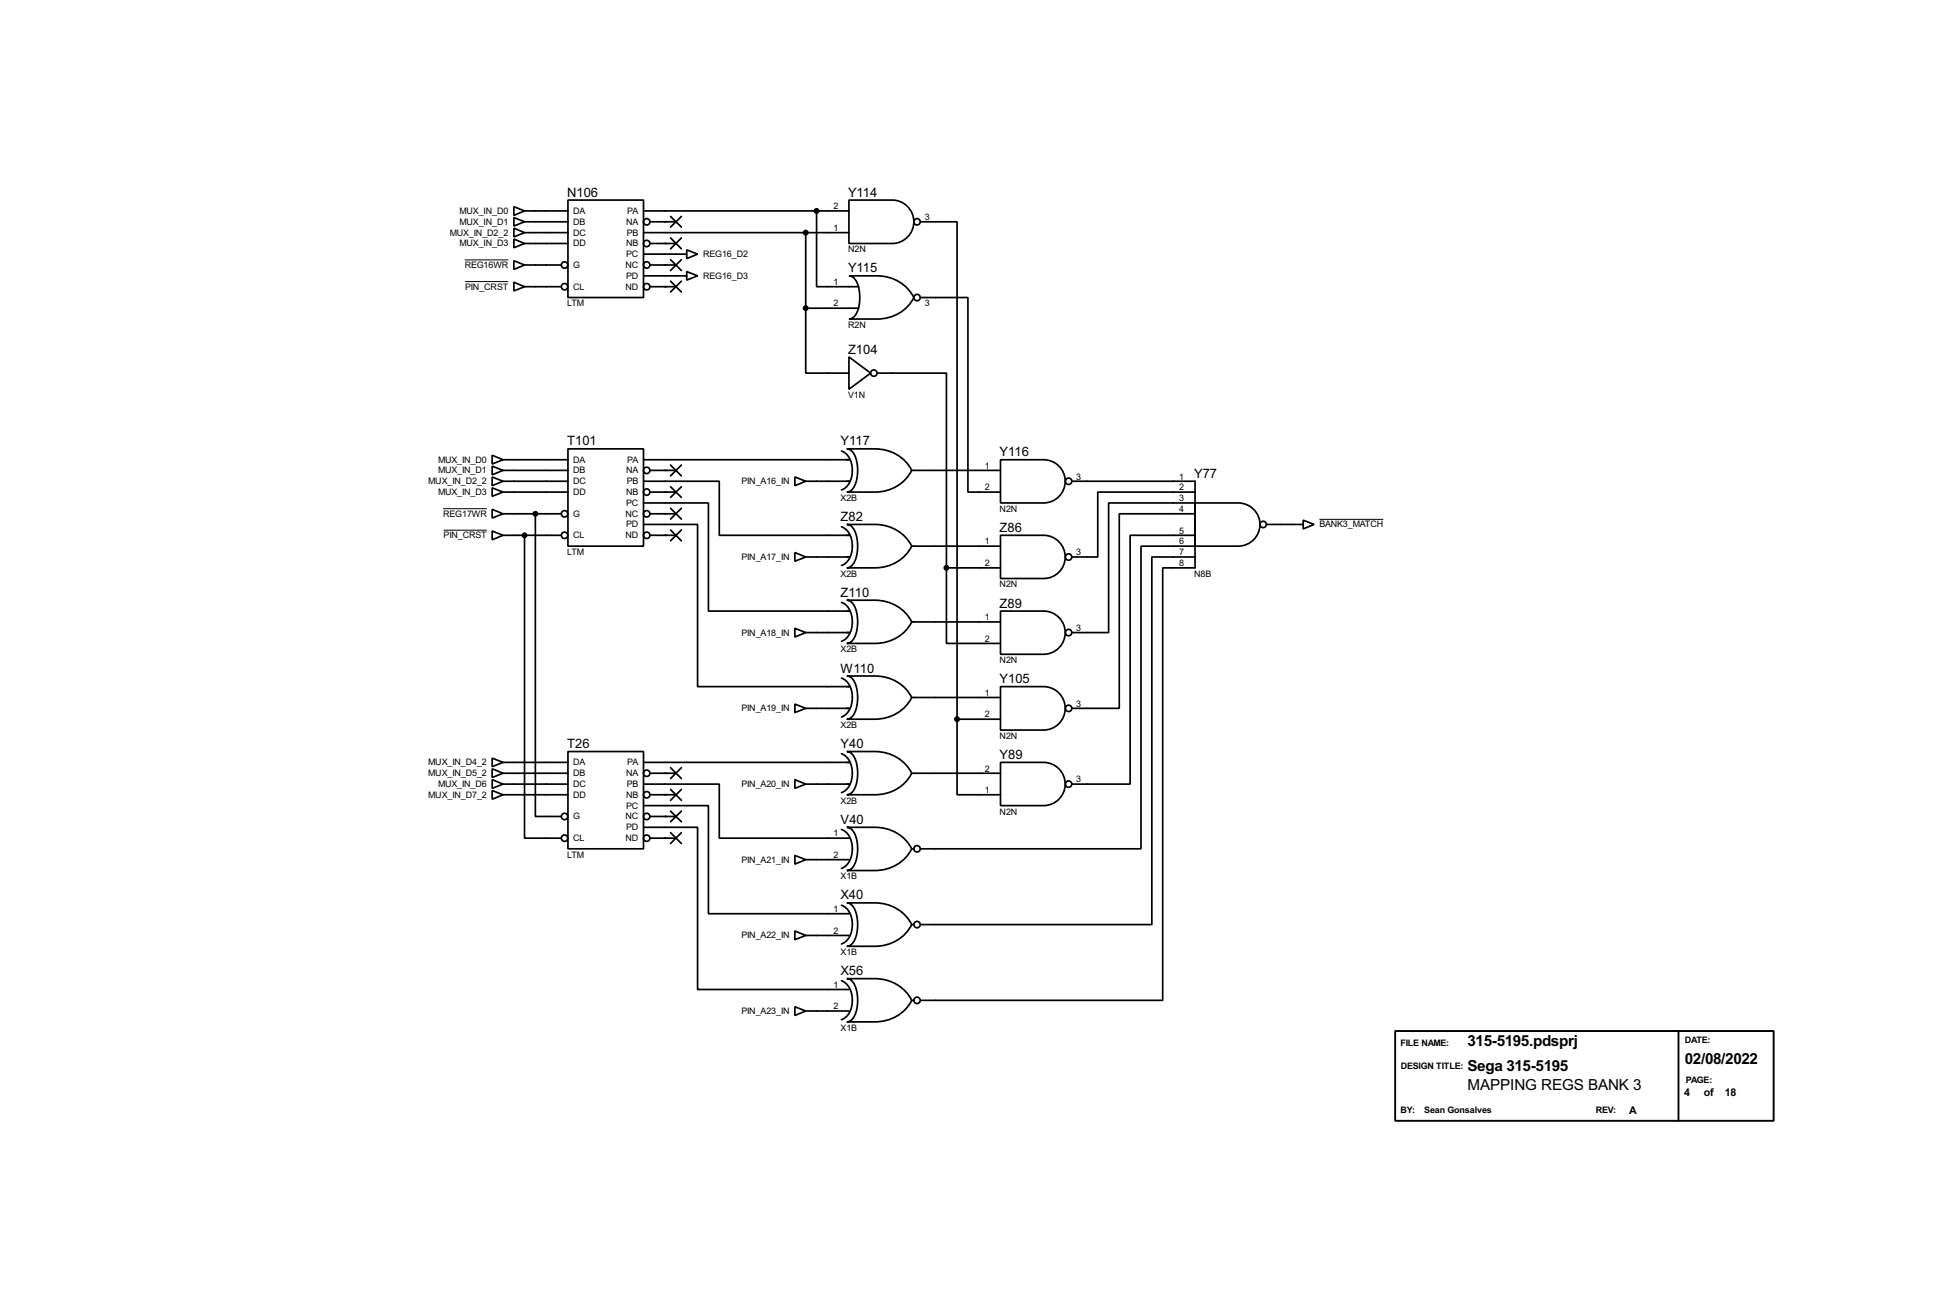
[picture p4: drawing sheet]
<svg xmlns="http://www.w3.org/2000/svg" width="460mm" height="307mm" viewBox="0 0 460 307" stroke-linecap="round" stroke-linejoin="round" font-family="sans-serif">
<g fill="none" stroke="#000" stroke-width=".4">
<path d="M120.7 48.6l2.5 1-2.5 1zM120.7 51.1l2.5 1-2.5 1zM120.7 53.6l2.5 1.1-2.5 1zM120.7 56.2l2.5 1-2.5 1zM123.2 49.6h10.2M123.2 54.7h10.2M123.2 52.1h10.2M123.2 57.2h10.2M133.4 47h17.8v22.9h-17.8zM151.2 49.6h48.2M151.2 54.7h48.2M151.2 59.7h10.1"/>
<path d="M152.7 52.1h6.1M152.7 57.2h6.1M157.5 50.9l2.6 2.5M157.5 55.9l2.6 2.6M160.1 50.9l-2.6 2.5M160.1 55.9l-2.6 2.6M161.3 58.7l2.6 1-2.6 1.1zM189.3 54.7v17.7M191.8 49.6v17.8h9.9M199.4 47h10.2a5.1 5.1 0 0 1 5.1 5.1 5.1 5.1 0 0 1-5.1 5.1h-10.2zM216.2 52.1h8.6v116.9M120.7 66.3l2.5 1.1-2.5 1z"/>
<path d="M120.7 61.3l2.5 1-2.5 1zM123.2 67.4h8.7M123.2 62.3h8.7M151.2 64.8h10.1M152.7 67.4h6.1M152.7 62.3h6.1M157.5 61l2.6 2.6M157.5 66.1l2.6 2.5M160.1 61l-2.6 2.6M160.1 66.1l-2.6 2.5M161.3 63.8l2.6 1-2.6 1zM189.3 72.4v15.3h10.1"/>
<path d="M189.3 72.4h12.4M199.4 64.8h6.6a9.5 9.5 0 0 1 8.7 5.1 9.5 9.5 0 0 1-8.7 5.1h-6.6a3.2 3.2 0 0 0 2.4-3.2 7.8 7.8 0 0 0-1.3-6.6zM216.2 69.9h11.2v45.7h7.6M199.4 83.9l5.1 3.8-5.1 3.8zM206 87.7h16.3v45.7M115.6 107l2.6 1-2.6 1zM115.6 109.5l2.6 1-2.6 1.1zM115.6 112.1l2.6 1-2.6 1zM115.6 114.6l2.6 1-2.6 1zM115.6 119.7l2.6 1-2.6 1zM118.2 113.1h15.2M118.2 110.5h15.2"/>
<path d="M118.2 108h15.2M118.2 115.6h15.2M133.4 105.5h17.8v22.8h-17.8zM151.2 113.1h17.8v12.7h30.7M151.2 118.2h15.2v25.4h33.3M151.2 108h48.5M152.7 110.5h6.1M152.7 115.6h6.1M157.5 109.3l2.6 2.5M157.5 114.4l2.6 2.5M157.5 119.4l2.6 2.6M160.1 109.3l-2.6 2.5"/>
<path d="M160.1 114.4l-2.6 2.5M160.1 119.4l-2.6 2.6M186.7 112.1l2.6 1-2.6 1zM189.3 113.1h10.4M197.7 106a5.1 5.1 0 0 1 2.3 6.1 3.9 3.9 0 0 1-2.3 3M198.9 105.5h6.6a9.5 9.5 0 0 1 8.7 5 9.5 9.5 0 0 1-8.7 5.1h-6.6a3.2 3.2 0 0 0 2.4-3.1 7.7 7.7 0 0 0-1.3-6.6zM214.2 110.5h20.8M235 108h10.2a5.1 5.1 0 0 1 5 5.1 5.1 5.1 0 0 1-5 5.1h-10.2zM251.8 113.1h28.9v20.3h-7.6v101.6h-56.9M280.7 118.2h10.2a5.1 5.1 0 0 1 5.1 5 5.1 5.1 0 0 1-5.1 5.1h-10.2zM280.7 115.6h-22.8v15.3h-6.1M280.7 118.2h-20.3v30.4h-8.6"/>
<path d="M115.6 124.8l2.6 1-2.6 1zM118.2 120.7h13.7M118.2 125.8h13.7M123.2 125.8v71.1h8.7M125.8 120.7v71.1h6.1M151.2 123.2h12.7v38.1h35.8M152.7 120.7h6.1M152.7 125.8h6.1M157.5 124.5l2.6 2.6M160.1 124.5l-2.6 2.6M186.7 129.8l2.6 1.1-2.6 1zM189.3 130.9h10.4"/>
<path d="M197.7 123.8a5.1 5.1 0 0 1 2.3 6.1 3.9 3.9 0 0 1-2.3 3M198.9 123.2h6.6a9.5 9.5 0 0 1 8.7 5.1 9.5 9.5 0 0 1-8.7 5.1h-6.6a3.2 3.2 0 0 0 2.4-3.1 7.8 7.8 0 0 0-1.3-6.7zM214.2 128.3h20.8M222.3 133.4v17.8h12.7M222.3 133.4h12.7M235 125.8h10.2a5.1 5.1 0 0 1 5 5 5.1 5.1 0 0 1-5 5.1h-10.2zM280.7 120.7h-17.8v45.7h-11.1M280.7 125.8h-15.2v58.4h-13.7M280.7 128.3h-12.7v71.1h-51.8M280.7 130.9h-10.1v86.3h-54.4M297.5 123.2h8.6M306.1 122.2l2.6 1-2.6 1.1z"/>
<path d="M186.7 147.6l2.6 1-2.6 1.1zM189.3 148.6h10.4M197.7 141.5a5.1 5.1 0 0 1 2.3 6.2 4 4 0 0 1-2.3 3M197.7 159.3a5.1 5.1 0 0 1 2.3 6.2 4 4 0 0 1-2.3 3M198.9 141h6.6a9.5 9.5 0 0 1 8.7 5.1 9.5 9.5 0 0 1-8.7 5.1h-6.6a3.2 3.2 0 0 0 2.4-3.2 7.8 7.8 0 0 0-1.3-6.6zM198.9 158.8h6.6a9.5 9.5 0 0 1 8.7 5.1 9.5 9.5 0 0 1-8.7 5.1h-6.6a3.2 3.2 0 0 0 2.4-3.2 7.7 7.7 0 0 0-1.3-6.6zM214.2 146.1h20.8M235 143.6h10.2a5.1 5.1 0 0 1 5 5 5.1 5.1 0 0 1-5 5.1h-10.2zM115.6 178.1l2.6 1-2.6 1zM118.2 179.1h15.2M133.4 176.6h17.8v22.8h-17.8zM151.2 179.1h48.5"/>
<path d="M186.7 165.4l2.6 1-2.6 1zM189.3 166.4h10.4M197.7 177.1a5.2 5.2 0 0 1 2.3 6.2 3.9 3.9 0 0 1-2.3 2.9M198.9 176.6h6.6a9.5 9.5 0 0 1 8.7 5.1 9.5 9.5 0 0 1-8.7 5h-6.6a3.1 3.1 0 0 0 2.4-3.1 7.8 7.8 0 0 0-1.3-6.6zM214.2 163.9h20.8M224.8 169v17.7h10.2M224.8 169h10.2M235 161.3h10.2a5.1 5.1 0 0 1 5 5.1 5.1 5.1 0 0 1-5 5.1h-10.2zM235 179.1h10.2a5.1 5.1 0 0 1 5 5.1 5.1 5.1 0 0 1-5 5.1h-10.2zM115.6 180.6l2.6 1.1-2.6 1zM115.6 183.2l2.6 1-2.6 1zM115.6 185.7l2.6 1-2.6 1.1z"/>
<path d="M118.2 181.7h15.2M118.2 184.2h15.2M118.2 186.7h15.2M151.2 184.2h17.8v12.7h30.4M151.2 189.3h15.2v25.4h33M151.2 194.4h12.7v38.1h35.5M152.7 181.7h6.1M152.7 186.7h6.1M152.7 196.9h6.1M152.7 191.8h6.1M157.5 180.4l2.6 2.5M157.5 185.5l2.6 2.5"/>
<path d="M157.5 190.6l2.6 2.5M157.5 195.6l2.6 2.6M160.1 180.4l-2.6 2.5M160.1 185.5l-2.6 2.5M160.1 190.6l-2.6 2.5M160.1 195.6l-2.6 2.6M186.7 183.2l2.6 1-2.6 1zM189.3 184.2h10.4M197.7 194.9a5.1 5.1 0 0 1 2.3 6.1 3.9 3.9 0 0 1-2.3 3M198.9 194.4h6.6a9.5 9.5 0 0 1 8.7 5 9.5 9.5 0 0 1-8.7 5.1h-6.6a3.2 3.2 0 0 0 2.4-3.1 7.7 7.7 0 0 0-1.3-6.6zM214.2 181.7h20.8M214.2 199.4h.5"/>
<path d="M186.7 218.7l2.6 1.1-2.6 1zM186.7 201l2.6 1-2.6 1zM189.3 219.8h10.1M189.3 202h10.1M197.7 212.7a5.1 5.1 0 0 1 2.3 6.1 3.9 3.9 0 0 1-2.3 3M198.9 212.1h6.6a9.5 9.5 0 0 1 8.7 5.1 9.5 9.5 0 0 1-8.7 5.1h-6.6a3.2 3.2 0 0 0 2.4-3.1 7.8 7.8 0 0 0-1.3-6.7zM214.2 217.2h.5M186.7 236.5l2.6 1-2.6 1.1zM189.3 237.5h10.1M197.7 230.4a5.1 5.1 0 0 1 2.3 6.2 4 4 0 0 1-2.3 3M198.9 229.9h6.6a9.5 9.5 0 0 1 8.7 5.1 9.5 9.5 0 0 1-8.7 5.1h-6.6a3.2 3.2 0 0 0 2.4-3.2 7.8 7.8 0 0 0-1.3-6.6zM214.2 235h.5"/>
<circle cx="151.9" cy="57.2" r=".75"/>
<circle cx="151.9" cy="52.1" r=".75"/>
<circle cx="215.4" cy="52.1" r=".75"/>
<circle cx="132.6" cy="62.3" r=".75"/>
<circle cx="132.6" cy="67.4" r=".75"/>
<circle cx="151.9" cy="67.4" r=".75"/>
<circle cx="151.9" cy="62.3" r=".75"/>
<circle cx="215.4" cy="69.9" r=".75"/>
<circle cx="205.2" cy="87.7" r=".75"/>
<circle cx="151.9" cy="115.6" r=".75"/>
<circle cx="151.9" cy="110.5" r=".75"/>
<circle cx="251" cy="113.1" r=".75"/>
<circle cx="132.6" cy="125.8" r=".75"/>
<circle cx="132.6" cy="120.7" r=".75"/>
<circle cx="151.9" cy="125.8" r=".75"/>
<circle cx="151.9" cy="120.7" r=".75"/>
<circle cx="251" cy="130.9" r=".75"/>
<circle cx="296.7" cy="123.2" r=".75"/>
<circle cx="251" cy="148.6" r=".75"/>
<circle cx="251" cy="166.4" r=".75"/>
<circle cx="132.6" cy="191.8" r=".75"/>
<circle cx="132.6" cy="196.9" r=".75"/>
<circle cx="151.9" cy="181.7" r=".75"/>
<circle cx="151.9" cy="191.8" r=".75"/>
<circle cx="151.9" cy="186.7" r=".75"/>
<circle cx="151.9" cy="196.9" r=".75"/>
<circle cx="215.4" cy="199.4" r=".75"/>
<circle cx="251" cy="184.2" r=".75"/>
<circle cx="215.4" cy="217.2" r=".75"/>
<circle cx="215.4" cy="235" r=".75"/>
</g>
<g fill="#000">
<circle cx="156.3" cy="57.2" r=".2"/>
<circle cx="156.3" cy="52.1" r=".2"/>
<circle cx="156.3" cy="62.3" r=".2"/>
<circle cx="156.3" cy="67.4" r=".2"/>
<circle cx="156.3" cy="115.6" r=".2"/>
<circle cx="156.3" cy="110.5" r=".2"/>
<circle cx="156.3" cy="120.7" r=".2"/>
<circle cx="156.3" cy="125.8" r=".2"/>
<circle cx="156.3" cy="181.7" r=".2"/>
<circle cx="156.3" cy="196.9" r=".2"/>
<circle cx="156.3" cy="191.8" r=".2"/>
<circle cx="156.3" cy="186.7" r=".2"/>
</g>
<path d="M109.2 61.1h10.2M109.3 66.2h10.1M104.1 119.5h10.3M104.2 124.6h10.2M309.9 122h15" fill="none" stroke="#000" stroke-width=".23"/>
<g fill="#000" stroke="#000" stroke-width=".4">
<circle cx="189.2" cy="54.7" r=".5"/>
<circle cx="191.8" cy="49.6" r=".5"/>
<circle cx="189.2" cy="72.4" r=".5"/>
<circle cx="123.2" cy="125.8" r=".5"/>
<circle cx="125.7" cy="120.7" r=".5"/>
<circle cx="222.3" cy="133.4" r=".5"/>
<circle cx="224.8" cy="169" r=".5"/>
</g>
<path d="M327.7 242.2h88.9v21.1h-88.9zM394.3 242.2v21.1" fill="none" stroke="#000" stroke-width=".45"/>
<g font-size="4">
<text x="344.7" y="245.8">315-5195.pdsprj</text>
<text x="344.7" y="251.6">Sega 315-5195</text>
<text x="395.8" y="249.9">02/08/2022</text>
<text x="344.7" y="256">MAPPING REGS BANK 3</text>
</g>
<g font-size="3.4">
<text x="133.2" y="46.2">N106</text>
<text x="199.2" y="46.2">Y114</text>
<text x="199.2" y="64">Y115</text>
<text x="199.2" y="83.1">Z104</text>
<text x="133.2" y="104.7">T101</text>
<text x="197.5" y="104.7">Y117</text>
<text x="234.8" y="107.2">Y116</text>
<text x="280.5" y="112.2">Y77</text>
<text x="197.5" y="122.4">Z82</text>
<text x="234.8" y="124.9">Z86</text>
<text x="197.5" y="140.2">Z110</text>
<text x="234.8" y="142.8">Z89</text>
<text x="197.5" y="158">W110</text>
<text x="234.8" y="160.5">Y105</text>
<text x="133.2" y="175.8">T26</text>
<text x="197.5" y="175.8">Y40</text>
<text x="234.8" y="178.3">Y89</text>
<text x="197.5" y="193.6">V40</text>
<text x="197.5" y="211.3">X40</text>
<text x="197.5" y="229.1">X56</text>
</g>
<g font-size="2.8">
<text x="395.6" y="257.6">4</text>
<text x="400.2" y="257.6">of</text>
<text x="405.1" y="257.6">18</text>
<text x="382.7" y="261.6">A</text>
</g>
<g font-size="2.4">
<text x="107.9" y="50.2">MUX_IN_D0</text>
<text x="107.9" y="52.8">MUX_IN_D1</text>
<text x="134.7" y="50.2">DA</text>
<text x="134.7" y="52.8">DB</text>
<text x="147.1" y="52.8">NA</text>
<text x="147.4" y="50.2">PA</text>
<text x="195.8" y="49.2">2</text>
<text x="217.2" y="51.7">3</text>
<text x="105.7" y="55.4">MUX_IN_D2_2</text>
<text x="107.9" y="57.9">MUX_IN_D3</text>
<text x="134.7" y="55.4">DC</text>
<text x="134.7" y="57.9">DD</text>
<text x="147.1" y="57.9">NB</text>
<text x="147.2" y="55.4">PB</text>
<text x="195.8" y="54.3">1</text>
<text x="199.2" y="59.3">N2N</text>
<text x="109.2" y="62.9">REG16WR</text>
<text x="134.7" y="62.9">G</text>
<text x="146.9" y="62.9">NC</text>
<text x="147.1" y="60.4">PC</text>
<text x="147.1" y="65.5">PD</text>
<text x="165.2" y="60.4">REG16_D2</text>
<text x="165.2" y="65.5">REG16_D3</text>
<text x="109.3" y="68.1">PIN_CRST</text>
<text x="133.2" y="72">LTM</text>
<text x="134.7" y="68.1">CL</text>
<text x="146.9" y="68.1">ND</text>
<text x="195.8" y="67">1</text>
<text x="195.8" y="72">2</text>
<text x="217.2" y="71.8">3</text>
<text x="199.2" y="77">R2N</text>
<text x="199.2" y="93.6">V1N</text>
<text x="100.6" y="113.7">MUX_IN_D2_2</text>
<text x="102.9" y="108.7">MUX_IN_D0</text>
<text x="102.9" y="111.2">MUX_IN_D1</text>
<text x="134.7" y="108.7">DA</text>
<text x="134.7" y="111.2">DB</text>
<text x="134.7" y="113.7">DC</text>
<text x="147.1" y="111.2">NA</text>
<text x="147.2" y="113.7">PB</text>
<text x="147.4" y="108.7">PA</text>
<text x="174.2" y="113.7">PIN_A16_IN</text>
<text x="231.3" y="110.1">1</text>
<text x="252.8" y="112.7">3</text>
<text x="277" y="112.7">1</text>
<text x="102.9" y="116.3">MUX_IN_D3</text>
<text x="134.7" y="116.3">DD</text>
<text x="147.1" y="118.9">PC</text>
<text x="147.1" y="116.3">NB</text>
<text x="197.5" y="117.7">X2B</text>
<text x="231.3" y="115.2">2</text>
<text x="277" y="115.2">2</text>
<text x="277" y="117.8">3</text>
<text x="104.1" y="121.4">REG17WR</text>
<text x="134.7" y="121.4">G</text>
<text x="146.9" y="121.4">NC</text>
<text x="147.1" y="123.9">PD</text>
<text x="234.8" y="120.3">N2N</text>
<text x="277" y="120.3">4</text>
<text x="277" y="125.4">5</text>
<text x="309.9" y="123.9">BANK3_MATCH</text>
<text x="104.2" y="126.4">PIN_CRST</text>
<text x="133.2" y="130.4">LTM</text>
<text x="134.7" y="126.4">CL</text>
<text x="146.9" y="126.4">ND</text>
<text x="174.2" y="131.6">PIN_A17_IN</text>
<text x="231.3" y="127.9">1</text>
<text x="252.8" y="130.5">3</text>
<text x="277" y="127.9">6</text>
<text x="277" y="130.5">7</text>
<text x="197.5" y="135.5">X2B</text>
<text x="231.3" y="133">2</text>
<text x="277" y="133">8</text>
<text x="280.5" y="135.5">N8B</text>
<text x="234.8" y="138">N2N</text>
<text x="174.2" y="149.3">PIN_A18_IN</text>
<text x="231.3" y="145.7">1</text>
<text x="252.8" y="148.2">3</text>
<text x="197.5" y="153.3">X2B</text>
<text x="231.3" y="150.8">2</text>
<text x="234.8" y="155.8">N2N</text>
<text x="174.2" y="167.1">PIN_A19_IN</text>
<text x="231.3" y="163.5">1</text>
<text x="252.8" y="166">3</text>
<text x="197.5" y="171.1">X2B</text>
<text x="231.3" y="168.6">2</text>
<text x="234.8" y="173.6">N2N</text>
<text x="100.6" y="179.8">MUX_IN_D4_2</text>
<text x="134.7" y="179.8">DA</text>
<text x="147.4" y="179.8">PA</text>
<text x="100.6" y="182.4">MUX_IN_D5_2</text>
<text x="102.9" y="184.9">MUX_IN_D6</text>
<text x="134.7" y="182.4">DB</text>
<text x="134.7" y="184.9">DC</text>
<text x="147.1" y="182.4">NA</text>
<text x="147.2" y="184.9">PB</text>
<text x="174.2" y="184.9">PIN_A20_IN</text>
<text x="231.3" y="181.3">2</text>
<text x="252.8" y="183.8">3</text>
<text x="100.6" y="187.4">MUX_IN_D7_2</text>
<text x="134.7" y="187.4">DD</text>
<text x="147.1" y="190">PC</text>
<text x="147.1" y="187.4">NB</text>
<text x="197.5" y="188.8">X2B</text>
<text x="231.3" y="186.3">1</text>
<text x="234.8" y="191.4">N2N</text>
<text x="134.7" y="192.5">G</text>
<text x="134.7" y="197.6">CL</text>
<text x="146.9" y="197.6">ND</text>
<text x="146.9" y="192.5">NC</text>
<text x="147.1" y="195.1">PD</text>
<text x="195.8" y="196.5">1</text>
<text x="133.2" y="201.5">LTM</text>
<text x="174.2" y="202.7">PIN_A21_IN</text>
<text x="195.8" y="201.6">2</text>
<text x="197.5" y="206.6">X1B</text>
<text x="195.8" y="214.3">1</text>
<text x="174.2" y="220.5">PIN_A22_IN</text>
<text x="195.8" y="219.4">2</text>
<text x="197.5" y="224.4">X1B</text>
<text x="195.8" y="232.1">1</text>
<text x="174.2" y="238.2">PIN_A23_IN</text>
<text x="195.8" y="237.1">2</text>
<text x="197.5" y="242.2">X1B</text>
<text x="329" y="245.7">FILE NAME:</text>
<text x="395.8" y="245.1">DATE:</text>
<text x="329" y="251.1">DESIGN TITLE:</text>
<text x="396" y="254.5">PAGE:</text>
<text x="329" y="261.4">BY:</text>
<text x="334.6" y="261.4">Sean Gonsalves</text>
<text x="374.8" y="261.5">REV:</text>
</g>
</svg>
